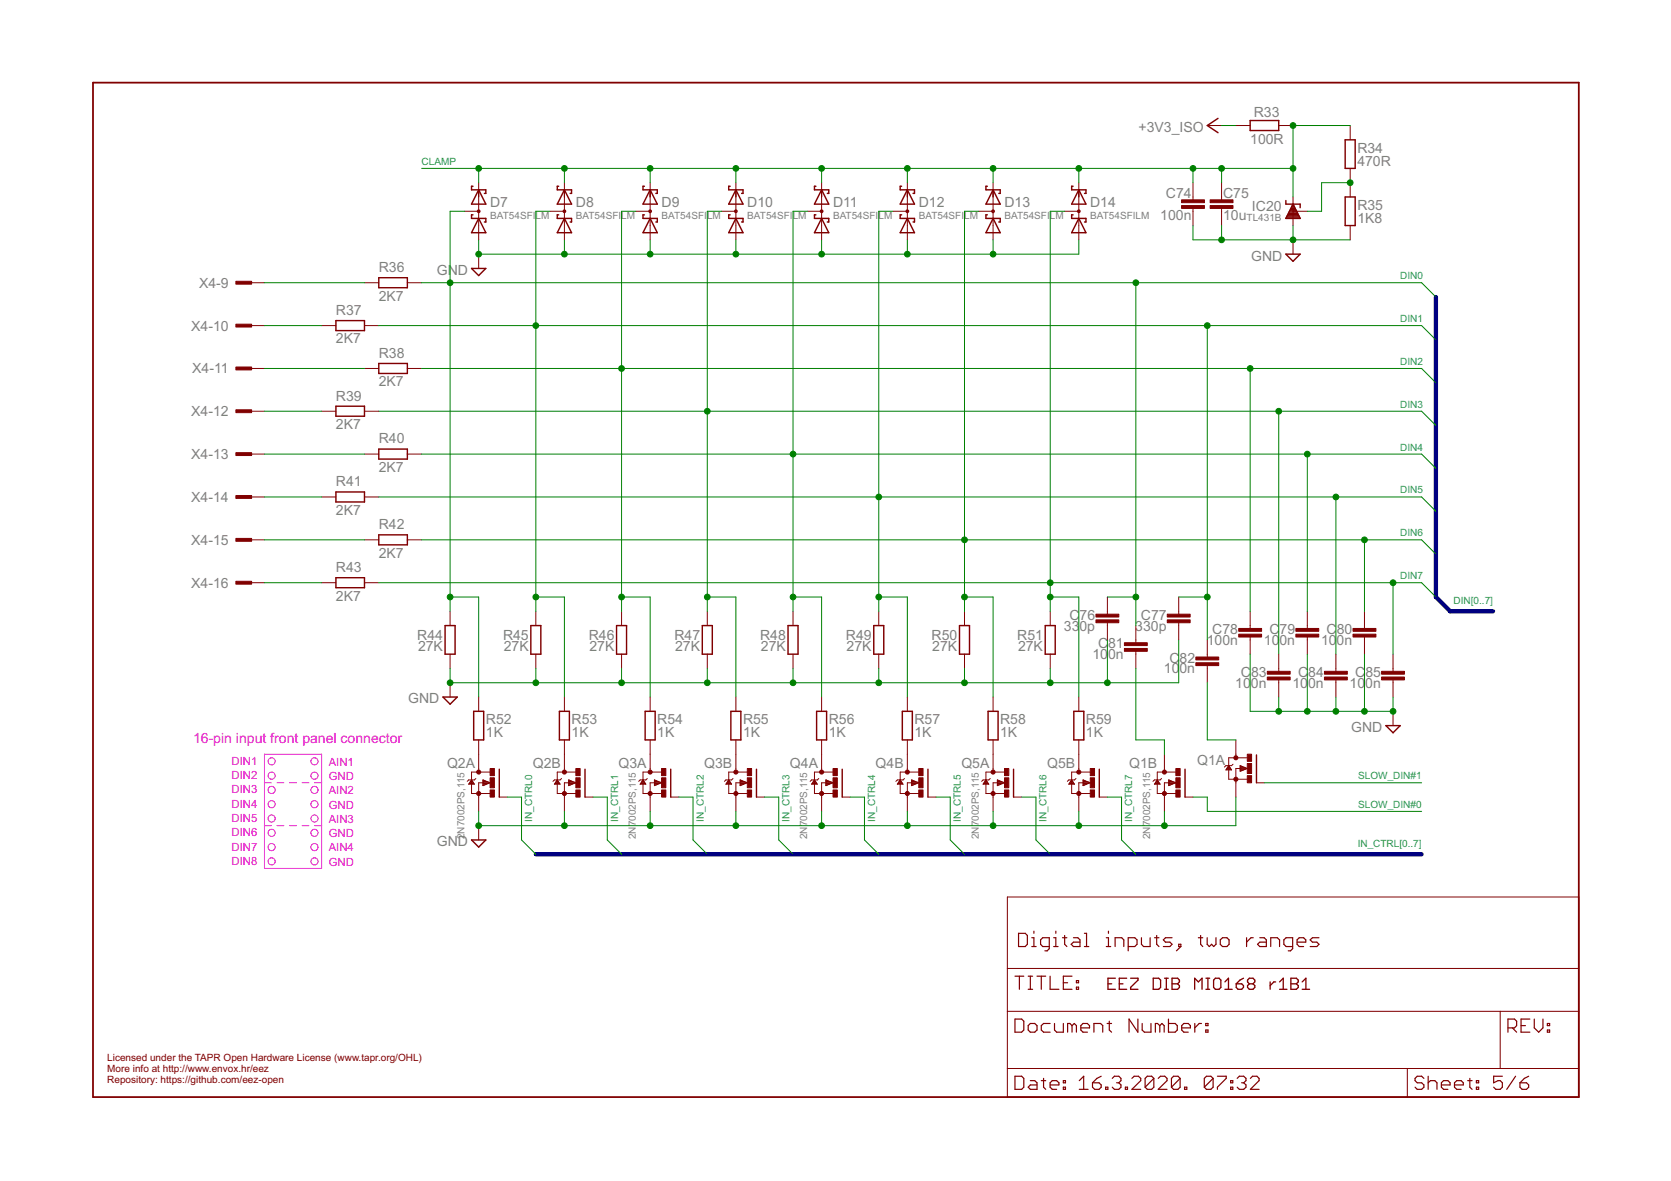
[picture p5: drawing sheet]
<svg xmlns="http://www.w3.org/2000/svg" width="297mm" height="210mm" viewBox="0 0 297 210" stroke-linecap="round" stroke-linejoin="round" font-family="sans-serif">
<g fill="none" stroke="#800000" stroke-width=".21">
<path d="M180.4 173.5h1.6M181.1 165.9h1.1l.4 .4v1.5l-.4 .4h-1.1zM181.2 173.5v2.3M182.8 173.5h.8M182.8 175.8h.8M183.2 173.5v2.3M183.4 168.2h.8M183.4 166.7h.4v1.5M183.8 165.5v.4M184.3 173.5h1.6M185.1 173.5v2.3M186.5 168.2h-1.1l-.4-.4v-.8l.4-.3h1.1v1.9l-.4 .4h-.4"/>
<path d="M186.7 173.5v2.3h1.5M187.3 168.2h.8M187.3 166.7h.4v1.5M187.7 165.5v.4M188.9 166.7h.8M189 174.7h.8M189.3 166.3v1.5l.4 .4M190.6 173.5h-1.6v2.3h1.6M190.8 166.7h.8l.4 .3v1.2h-1.2l-.4-.4 .4-.4h1.2M191.3 175.5h.4v.3h-.4zM191.3 174.3h.4v.4h-.4zM192.8 168.2h.7"/>
<path d="M192.8 165.9h.3v2.3M196.7 168.2h.7M196.7 166.7h.3v1.5M197 165.5v.4M198.2 168.2v-1.5h1.2l.4 .3v1.2M200.6 168.2h1.1l.4-.4v-.8l-.4-.3h-1.1v2.3M202.9 166.7v1.1l.4 .4h1.1v-1.5M205.2 166.7h.8M205.6 166.3v1.5l.4 .4M208.3 166.7h-1.1l-.4 .3 .4 .4h.8l.3 .4-.3 .4h-1.2M209.5 167.8h.4v.4h-.4zM209.9 168.2l-.8 .8"/>
<path d="M213 166.7h.8M213.4 166.3v1.5l.4 .4M214.6 166.7v1.1l.4 .4 .4-.4 .4 .4 .4-.4v-1.1M216.9 167l.4-.3h.8l.4 .3v.8l-.4 .4h-.8l-.4-.4zM221.6 166.7v1.5M222.8 166.7h-.4l-.8 .7M223.9 166.7h.8l.4 .3v1.2h-1.2l-.4-.4 .4-.4h1.2M225.9 168.2v-1.5h1.2l.4 .3v1.2M229.8 168.2h-1.2l-.4-.4v-.8l.4-.3h1.2v1.9l-.4 .4h-.4M230.6 167.4h1.5v-.4l-.4-.3h-.8l-.3 .3v.8l.3 .4h.8M234.5 166.7h-1.2l-.4 .3 .4 .4h.8l.4 .4-.4 .4h-1.2M180.4 181.1h1.2l.4 .4v1.6l-.4 .4h-1.2z"/>
<path d="M180.4 191.3h1.2l.4 .4v1.5l-.4 .4h-1.2zM182.8 182.3l.4-.4h.7l.4 .4v.8l-.4 .4h-.7l-.4-.4zM183.2 192.1h.7l.4 .3v1.2h-1.1l-.4-.4 .4-.4h1.1M185.1 192.1h.8M185.5 191.7v1.5l.4 .4M186.7 192.8h1.5v-.4l-.4-.3h-.8l-.3 .3v.8l.3 .4h.8M186.7 181.9h-1.2l-.4 .4v.8l.4 .4h1.2M187.5 181.9v1.2l.3 .4h1.2v-1.6M189 193.2h.4v.4h-.4zM189 192.1h.4v.3h-.4zM190.6 182.3l-.4-.4h-.4v1.6M190.6 182.3l.4-.4 .3 .4v1.2"/>
<path d="M190.6 182.3v1.2M191.9 193.6h1.5M191.9 192.1l.7-.8v2.3M192.1 182.7h1.6v-.4l-.4-.4h-.8l-.4 .4v.8l.4 .4h.8M194.2 192.4h1.2l.3 .4v.4l-.3 .4h-.8l-.4-.4zM194.5 183.5v-1.6h1.1l.4 .4v1.2M195.7 191.3l-.7 .4-.8 .7M196.5 193.2h.4v.4h-.4zM196.8 181.9h.8M197.2 181.5v1.6l.4 .4M197.7 191.7l.4-.4h.8l.4 .4v.4l-.4 .3M198.5 192.4h.4"/>
<path d="M198.9 192.4l.4 .4v.4l-.4 .4h-.8l-.4-.4M200 193.2h.4v.4h-.4zM201.2 191.7l.4-.4h.8l.4 .4v.4l-1.6 1.5h1.6M202.3 181.1v2.4l-1.6-2.4v2.4M203 181.9v1.2l.4 .4h1.2v-1.6M205.1 191.7v1.5l-.4 .4h-.8l-.3-.4M205.1 191.7l-.4-.4h-.8l-.3 .4v1.5M205.1 191.7l-1.5 1.5M205.9 191.7l.4-.4h.8l.4 .4v.4l-1.6 1.5h1.6M206.2 182.3l-.4-.4h-.4v1.6M206.2 182.3v1.2M206.2 182.3l.3-.4 .4 .4v1.2"/>
<path d="M207.7 181.1v2.4h1.2l.4-.4v-.8l-.4-.4h-1.2M209.8 191.7v1.5l-.4 .4h-.8l-.4-.4M209.8 191.7l-.4-.4h-.8l-.4 .4v1.5M209.8 191.7l-1.6 1.5M210.1 182.7h1.5v-.4l-.4-.4h-.8l-.3 .4v.8l.3 .4h.8M210.6 193.2h.4v.4h-.4zM212.4 181.9v1.6M213.6 181.9h-.4l-.8 .8M214.3 183.1h.4v.4h-.4zM214.3 181.9h.4v.4h-.4zM215.6 191.7v1.5l-.4 .4h-.7l-.4-.4M215.6 191.7l-.4-.4h-.7l-.4 .4v1.5"/>
<path d="M215.6 191.7l-1.5 1.5M216.4 191.3h1.6v.4l-1.6 1.5v.4M218.8 193.2h.3v.4h-.3zM218.8 192.1h.3v.3h-.3zM219.9 191.7l.4-.4h.8l.4 .4v.4l-.4 .3M220.7 192.4h.4M221.1 192.4l.4 .4v.4l-.4 .4h-.8l-.4-.4M222.3 191.7l.4-.4h.7l.4 .4v.4l-1.5 1.5h1.5M253.1 191.7l-.4-.4h-.8l-.4 .4v.4l.4 .3h.8l.4 .4v.4l-.4 .4h-.8l-.4-.4M253.9 192.4l.4-.3h.8l.3 .3v1.2M253.9 191.3v2.3M256.2 192.8h1.6v-.4l-.4-.3h-.8l-.4 .3v.8l.4 .4h.8"/>
<path d="M258.6 192.8h1.5v-.4l-.4-.3h-.7l-.4 .3v.8l.4 .4h.7M260.9 192.1h.8M261.3 191.7v1.5l.4 .4M262.4 193.2h.4v.4h-.4zM262.4 192.1h.4v.3h-.4zM267.1 191.3h-1.6v1.1l.8-.3h.4l.4 .3v.8l-.4 .4h-.8l-.4-.4M268.1 182.7h1.1l.4-.4v-.8l-.4-.4h-1.1v2.4M268.8 182.7l.8 .8M269.4 191.3l-1.6 2.3M270.2 192.4h1.2l.3 .4v.4l-.3 .4h-.8l-.4-.4zM270.4 182.3h.8M271.7 191.3l-.7 .4-.8 .7"/>
<path d="M271.9 181.1h-1.5v2.4h1.5M272.7 181.1v1.6l.8 .8 .8-.8v-1.6M275.1 183.1h.4v.4h-.4zM275.1 181.9h.4v.4h-.4z"/>
</g>
<path d="M16.5 14.7h264.1v180.3h-264.1z" fill="none" stroke="#800000" stroke-width=".32"/>
<g fill="none" stroke="#800000" stroke-width=".18">
<path d="M82.5 37.5h2.6M85.1 32.5v10.1M97.8 37.5h2.5M100.3 32.5v10.1M113 37.5h2.6M115.6 32.5v10.1M128.3 37.5h2.5M130.8 32.5v10.1M143.5 37.5h2.5M146 32.5v10.1M158.7 37.5h2.6M161.3 32.5v10.1"/>
<path d="M174 37.5h2.5M176.5 32.5v10.1M189.2 37.5h2.6M191.8 32.5v10.1M212.1 32.5v3M212.1 37v3.1M214.6 22.3h2.5M217.1 32.5v3M217.1 37v3.1M219.7 22.3h2.5M227.3 22.3h2.5M229.8 35v5.1"/>
<path d="M229.8 37.5h2.6M240 22.3v2.5M240 29.9v5.1M44.5 50.2h2.5M44.5 57.9h2.5M57.2 57.9h2.5M64.8 50.2h2.5M64.8 57.9h2.5M72.4 50.2h2.6M85.1 45.2v2.5M229.8 42.6v2.6M240 40.1v2.5"/>
<path d="M44.5 65.5h2.5M44.5 73.1h2.5M57.2 73.1h2.5M64.8 65.5h2.5M64.8 73.1h2.5M72.4 65.5h2.6M44.5 80.7h2.5M44.5 88.3h2.5M44.5 95.9h2.5M57.2 88.3h2.5M64.8 80.7h2.5M64.8 88.3h2.5"/>
<path d="M64.8 95.9h2.5M72.4 80.7h2.6M72.4 95.9h2.6M44.5 103.6h2.5M57.2 103.6h2.5M64.8 103.6h2.5M80 108.6v2.6M80 116.3v2.5M95.2 108.6v2.6M95.2 116.3v2.5M110.5 108.6v2.6M110.5 116.3v2.5"/>
<path d="M125.7 108.6v2.6M125.7 116.3v2.5M141 108.6v2.6M141 116.3v2.5M156.2 108.6v2.6M156.2 116.3v2.5M171.4 108.6v2.6M171.4 116.3v2.5M186.7 108.6v2.6M186.7 116.3v2.5M196.8 106.1v3.1M196.8 110.7v3"/>
<path d="M201.9 111.2v3M201.9 115.8v3M209.5 106.1v3.1M209.5 110.7v3M214.6 113.7v3.1M214.6 118.3v3M222.2 108.6v3.1M222.2 113.2v3.1M227.3 116.3v3M232.4 108.6v3.1M232.4 113.2v3.1M237.5 116.3v3"/>
<path d="M242.5 108.6v3.1M242.5 113.2v3.1M247.6 116.3v3M80 121.3v2.6M83.4 139.3h.9M83.5 139.1h.7M83.6 139h.5M83.6 138.9h.4M83.7 138.8h.2M83.8 138.7h.1M83.8 138.6l.5 .8h-1zM84.6 138.4l-.3 .2h-1l-.2 .3"/>
<path d="M85.1 123.9v2.5M85.1 131.5v5.7M85.9 138.6l1.2 .5-1.2 .5zM85.9 139.6h.1M85.9 139.5h.3M85.9 139.4h.6M85.9 139.3h.9M85.9 139h1M85.9 138.9h.7M85.9 138.8h.4M85.9 138.7h.1M87.1 139.1h-2v5.1"/>
<path d="M87.1 137.2h-3.3v3.8h3.3M98.6 139.3h.9M98.7 139.1h.7M98.8 139h.5M98.9 138.9h.4M99 138.8h.2M99 138.7h.1M99.1 138.6l.5 .8h-1zM99.8 138.4l-.2 .2h-1l-.3 .3M100.3 123.9v2.5M100.3 131.5v5.7M101.1 139.6h.1"/>
<path d="M101.1 139.5h.3M101.1 139.4h.6M101.1 139.3h.9M101.1 139h1M101.1 138.9h.7M101.1 138.8h.4M101.1 138.7h.1M101.1 138.6l1.3 .5-1.3 .5zM102.3 139.1h-2v5.1M102.3 137.2h-3.2v3.8h3.3M113.9 139.3h.8M114 139.1h.7"/>
<path d="M114 139h.6M114.1 138.9h.4M114.2 138.8h.2M114.3 138.7h.1M114.3 138.6l.5 .8h-1zM115.1 138.4l-.3 .2h-1l-.3 .3M115.6 123.9v2.5M115.6 131.5v5.7M116.3 139.6h.1M116.3 139.5h.3M116.3 139.4h.6M116.3 139.3h.9"/>
<path d="M116.3 139h1.1M116.3 138.9h.8M116.3 138.8h.5M116.3 138.7h.2M116.3 138.6l1.3 .5-1.3 .5zM117.6 139.1h-2v5.1M117.6 137.2h-3.3v3.8h3.3M129.1 139.3h.9M129.2 139.1h.7M129.3 139h.5M129.3 138.9h.4M129.4 138.8h.2"/>
<path d="M129.5 138.7h.1M129.5 138.6l.5 .8h-1zM130.3 138.4l-.3 .2h-1l-.2 .3M130.8 123.9v2.5M130.8 131.5v5.7M131.6 139.6h.1M131.6 139.5h.3M131.6 139.4h.6M131.6 139.3h.9M131.6 139h1M131.6 138.9h.7M131.6 138.8h.4"/>
<path d="M131.6 138.7h.1M131.6 138.6l1.2 .5-1.2 .5zM132.8 139.1h-2v5.1M132.8 137.2h-3.3v3.8h3.3M144.3 139.3h.9M144.4 139.1h.7M144.5 139h.6M144.6 138.9h.4M144.7 138.8h.2M144.7 138.7h.1M144.8 138.6l.5 .8h-1zM145.5 138.4l-.2 .2h-1l-.3 .3"/>
<path d="M146 123.9v2.5M146 131.5v5.7M146.8 139.6h.1M146.8 139.5h.3M146.8 139.4h.6M146.8 139.3h.9M146.8 139h1M146.8 138.9h.7M146.8 138.8h.4M146.8 138.7h.1M146.8 138.6l1.3 .5-1.3 .5zM148 139.1h-2v5.1"/>
<path d="M148.1 137.2h-3.3v3.8h3.3M159.6 139.3h.8M159.7 139.1h.7M159.7 139h.6M159.8 138.9h.4M159.9 138.8h.2M160 138.7h.1M160 138.6l.5 .8h-1zM160.8 138.4l-.3 .2h-1l-.2 .3M161.3 123.9v2.5M161.3 131.5v5.7M162.1 139.6h.1"/>
<path d="M162.1 139.5h.2M162.1 139.4h.6M162.1 139.3h.9M162.1 139h1M162.1 138.9h.7M162.1 138.8h.4M162.1 138.7h.1M162.1 138.6l1.2 .5-1.2 .5zM163.3 139.1h-2v5.1M163.3 137.2h-3.3v3.8h3.3M174.8 139.3h.9M174.9 139.1h.7"/>
<path d="M175 139h.5M175.1 138.9h.4M175.1 138.8h.3M175.2 138.7h.1M175.3 138.6l.5 .8h-1zM176 138.4l-.2 .2h-1l-.3 .3M176.5 123.9v2.5M176.5 131.5v5.7M177.3 139.6h.1M177.3 139.5h.3M177.3 139.4h.6M177.3 139.3h.9"/>
<path d="M177.3 139h1M177.3 138.9h.7M177.3 138.8h.4M177.3 138.7h.1M177.3 138.6l1.3 .5-1.3 .5zM178.5 139.1h-2v5.1M178.5 137.2h-3.2v3.8h3.3M190.1 139.3h.8M190.1 139.1h.7M190.2 139h.6M190.3 138.9h.4M190.4 138.8h.2"/>
<path d="M190.5 138.7h.1M190.5 138.6l.5 .8h-1zM191.3 138.4l-.3 .2h-1l-.3 .3M191.8 123.9v2.5M191.8 131.5v5.7M192.5 139.6h.1M192.5 139.5h.3M192.5 139.4h.6M192.5 139.3h.9M192.5 139h1M192.5 138.9h.8M192.5 138.8h.4"/>
<path d="M192.5 138.7h.1M192.5 138.6l1.3 .5-1.3 .5zM193.7 139.1h-1.9v5.1M193.8 137.2h-3.3v3.8h3.3M205.3 139.3h.9M205.4 139.1h.7M205.5 139h.5M205.5 138.9h.4M205.6 138.8h.2M205.7 138.7h.1M205.7 138.6l.5 .8h-1zM206.5 138.4l-.3 .2h-1l-.2 .3"/>
<path d="M207 134v3.2M207.8 139.6h.1M207.8 139.5h.3M207.8 139.4h.6M207.8 139.3h.9M207.8 139h1M207.8 138.9h.7M207.8 138.8h.4M207.8 138.7h.1M207.8 138.6l1.2 .5-1.2 .5zM209 139.1h-2v5.1M209 137.2h-3.3v3.8h3.3"/>
<path d="M218 136.7h.9M218.1 136.6h.7M218.1 136.5h.6M218.2 136.4h.4M218.3 136.2h.2M218.4 136.1h.1M218.4 136.1l.5 .7h-1zM219.2 135.8l-.3 .3h-1l-.2 .2M219.7 131.5v3.2M220.5 136.1l1.2 .5-1.2 .5zM220.5 137h.2M220.5 136.8h.5"/>
<path d="M220.5 136.7h.9M220.5 136.5h1M220.5 136.4h.7M220.5 136.2h.4M220.5 136.1h.1M221.7 136.6h-2v5.1M221.7 134.7h-3.3v3.8h3.3M223.4 139.1h1.4M227.3 120.8v3.1M237.5 120.8v3.1M247.6 120.8v3.1M247.6 126.4v2.6"/>
<path d="M85.1 146.7v2.6M88.8 141.7h1.4M104 141.7h1.4M119.2 141.7h1.4M134.5 141.7h1.4M149.7 141.7h1.4M165 141.7h1.4M179.1 159.4h101.5v35.6h-101.5zM180.2 141.7h1.4M195.4 141.7h1.4M210.7 141.7h1.4M179.1 179.7h101.5"/>
<path d="M179.1 172.1h101.5M266.7 179.7v10.2M179.1 189.9h101.5M250.2 189.9v5.1"/>
</g>
<g fill="none" stroke="#800000" stroke-width=".23">
<path d="M197 174.9h.6M198.3 173.9h-1.3v1.9h1.3M199 174.9h.6M200.3 173.9h-1.3v1.9h1.3M201 173.9h1.3v.3l-1.3 1.3v.3h1.3M205 173.9h1l.3 .3v1.3l-.3 .3h-1zM207 173.9h.7M207 175.8h.7M207.3 173.9v1.9M208.3 173.9h1l.4 .3v.3l-.4 .4 .4 .3v.3l-.4 .3h-1zM208.3 174.9h1M212.4 175.8v-1.9l.6 .6 .7-.6v1.9"/>
<path d="M214.4 173.9h.6M214.4 175.8h.6M214.7 173.9v1.9M216 173.9h.7l.3 .3v1.3l-.3 .3h-.7l-.3-.3v-1.3zM217.7 175.8h1.3M217.7 174.5l.7-.6v1.9M219.8 174.9h.9l.3 .3v.3l-.3 .3h-.6l-.3-.3zM221 173.9l-.6 .3-.6 .7M222.1 174.9l-.3-.4v-.3l.3-.3h.6l.4 .3v.3l-.4 .4M222.1 174.9l-.3 .3v.3l.3 .3h.6l.4-.3v-.3l-.4-.3M222.1 174.9h.6M225.8 174.5v1.3"/>
<path d="M226.8 174.5h-.4l-.6 .7M227.5 175.8h1.3M227.5 174.5l.6-.6v1.9M229.5 173.9h.9l.4 .3v.3l-.4 .4 .4 .3v.3l-.4 .3h-.9zM229.5 174.9h.9M231.5 175.8h1.3M231.5 174.5l.6-.6v1.9"/>
</g>
<g fill="#800000" stroke="#800000" stroke-width=".18">
<path d="M41.9 50h2.8v.5h-2.8z"/>
<path d="M41.9 57.6h2.8v.5h-2.8z"/>
<path d="M41.9 65.2h2.8v.5h-2.8z"/>
<path d="M41.9 72.8h2.8v.5h-2.8z"/>
<path d="M41.9 80.5h2.8v.5h-2.8z"/>
<path d="M41.9 88.1h2.8v.5h-2.8z"/>
<path d="M41.9 95.7h2.8v.5h-2.8z"/>
<path d="M41.9 103.3h2.8v.5h-2.8z"/>
<path d="M87.1 140.4h.8v1.3h-.8z"/>
<path d="M87.1 136.6h.8v1.3h-.8z"/>
<path d="M87.1 138.2h.8v1.8h-.8z"/>
<path d="M102.4 140.4h.7v1.3h-.7z"/>
<path d="M102.4 136.6h.7v1.3h-.7z"/>
<path d="M102.4 138.2h.7v1.8h-.7z"/>
<path d="M117.6 140.4h.8v1.3h-.8z"/>
<path d="M117.6 136.6h.8v1.3h-.8z"/>
<path d="M117.6 138.2h.8v1.8h-.8z"/>
<path d="M132.8 140.4h.8v1.3h-.8z"/>
<path d="M132.8 136.6h.8v1.3h-.8z"/>
<path d="M132.8 138.2h.8v1.8h-.8z"/>
<path d="M148.1 140.4h.7v1.3h-.7z"/>
<path d="M148.1 136.6h.7v1.3h-.7z"/>
<path d="M148.1 138.2h.7v1.8h-.7z"/>
<path d="M163.3 140.4h.8v1.3h-.8z"/>
<path d="M163.3 136.6h.8v1.3h-.8z"/>
<path d="M163.3 138.2h.8v1.8h-.8z"/>
<path d="M178.6 140.4h.7v1.3h-.7z"/>
<path d="M178.6 136.6h.7v1.3h-.7z"/>
<path d="M178.6 138.2h.7v1.8h-.7z"/>
<path d="M193.8 140.4h.8v1.3h-.8z"/>
<path d="M193.8 136.6h.8v1.3h-.8z"/>
<path d="M193.8 138.2h.8v1.8h-.8z"/>
<path d="M199.9 115.3h4v.5h-4z"/>
<path d="M199.9 114.2h4v.5h-4z"/>
<path d="M212.6 117.8h4v.5h-4z"/>
<path d="M212.6 116.8h4v.5h-4z"/>
<path d="M220.2 112.7h4.1v.5h-4.1z"/>
<path d="M220.2 111.7h4.1v.5h-4.1z"/>
<path d="M225.3 120.3h4v.5h-4z"/>
<path d="M225.3 119.3h4v.5h-4z"/>
<path d="M230.4 112.7h4v.5h-4z"/>
<path d="M230.4 111.7h4v.5h-4z"/>
<path d="M235.4 120.3h4.1v.5h-4.1z"/>
<path d="M235.4 119.3h4.1v.5h-4.1z"/>
<path d="M240.5 112.7h4.1v.5h-4.1z"/>
<path d="M240.5 111.7h4.1v.5h-4.1z"/>
<path d="M245.6 120.3h4.1v.5h-4.1z"/>
<path d="M245.6 119.3h4.1v.5h-4.1z"/>
<path d="M210 36.5h4.1v.5h-4.1z"/>
<path d="M210 35.5h4.1v.5h-4.1z"/>
<path d="M215.1 36.5h4.1v.5h-4.1z"/>
<path d="M215.1 35.5h4.1v.5h-4.1z"/>
<path d="M194.8 110.2h4.1v.5h-4.1z"/>
<path d="M194.8 109.2h4.1v.5h-4.1z"/>
<path d="M207.5 110.2h4.1v.5h-4.1z"/>
<path d="M207.5 109.2h4.1v.5h-4.1z"/>
<path d="M221.7 137.9h.8v1.2h-.8z"/>
<path d="M221.7 134h.8v1.3h-.8z"/>
<path d="M221.7 135.7h.8v1.8h-.8z"/>
<path d="M209 140.4h.8v1.3h-.8z"/>
<path d="M209 136.6h.8v1.3h-.8z"/>
<path d="M209 138.2h.8v1.8h-.8z"/>
</g>
<g fill="none" stroke="#800000" stroke-width=".25">
<path d="M84.1 38.2h-.3v.6h2.6v.7h-.3M84.1 33.1h-.3v.6h2.6v.7h-.3M85.1 33.7l1.3 2.6h-2.6zM85.1 38.8l1.3 2.6h-2.6zM99.3 38.2h-.2v.6h2.5v.7h-.3M99.3 33.1h-.2v.6h2.5v.7h-.3M100.3 33.7l1.3 2.6h-2.5zM100.3 38.8l1.3 2.6h-2.5zM114.6 38.2h-.3v.6h2.5v.7h-.2M114.6 33.1h-.3v.6h2.5v.7h-.2M115.6 33.7l1.2 2.6h-2.5zM115.6 38.8l1.2 2.6h-2.5z"/>
<path d="M129.8 38.2h-.3v.6h2.6v.7h-.3M129.8 33.1h-.3v.6h2.6v.7h-.3M130.8 33.7l1.3 2.6h-2.6zM130.8 38.8l1.3 2.6h-2.6zM145 38.2h-.2v.6h2.5v.7h-.2M145 33.1h-.2v.6h2.5v.7h-.2M146 33.7l1.3 2.6h-2.5zM146 38.8l1.3 2.6h-2.5zM160.3 38.2h-.3v.6h2.6v.7h-.3M160.3 33.1h-.3v.6h2.6v.7h-.3M161.3 33.7l1.3 2.6h-2.6zM161.3 38.8l1.3 2.6h-2.6z"/>
<path d="M175.5 38.2h-.2v.6h2.5v.7h-.3M175.5 33.1h-.2v.6h2.5v.7h-.3M176.5 33.7l1.3 2.6h-2.5zM176.5 38.8l1.3 2.6h-2.5zM190.8 38.2h-.3v.6h2.5v.7h-.2M190.8 33.1h-.3v.6h2.5v.7h-.2M191.8 33.7l1.2 2.6h-2.5zM191.8 38.8l1.2 2.6h-2.5zM216.5 21l-1.9 1.3 1.9 1.3M222.2 21.4h5.1v1.8h-5.1zM228.6 35.6v.7h2.5v.6M228.6 38.8h2.5"/>
<path d="M228.7 38.6h2.3M228.8 38.4h2.1M228.9 38.1h1.9M229 37.9h1.7M229.2 37.7h1.3M229.3 37.5h1.1M229.4 37.2h.9M229.5 37h.7M229.6 36.8h.5M229.7 36.6h.3M229.8 36.3h.1M229.8 36.3l1.3 2.5h-2.5z"/>
<path d="M239.1 24.8h1.8v5.1h-1.8zM239.1 35h1.8v5.1h-1.8zM59.7 57h5.1v1.8h-5.1zM67.3 49.4h5.1v1.7h-5.1zM83.8 47.7h2.6l-1.3 1.3zM228.6 45.2h2.5l-1.3 1.2zM59.7 72.2h5.1v1.8h-5.1zM67.3 64.6h5.1v1.8h-5.1zM67.3 79.8h5.1v1.8h-5.1zM59.7 87.4h5.1v1.8h-5.1zM67.3 95.1h5.1v1.7h-5.1zM59.7 102.7h5.1v1.8h-5.1z"/>
<path d="M79.1 111.2h1.8v5.1h-1.8zM94.4 111.2h1.7v5.1h-1.7zM109.6 111.2h1.8v5.1h-1.8zM124.8 111.2h1.8v5.1h-1.8zM140.1 111.2h1.8v5.1h-1.8zM155.3 111.2h1.8v5.1h-1.8zM170.6 111.2h1.7v5.1h-1.7zM185.8 111.2h1.8v5.1h-1.8zM78.7 123.9h2.6l-1.3 1.3zM84.2 126.4h1.8v5.1h-1.8zM88.8 136.7v5M99.4 126.4h1.8v5.1h-1.8z"/>
<path d="M104 136.7v5M114.7 126.4h1.8v5.1h-1.8zM119.2 136.7v5M129.9 126.4h1.8v5.1h-1.8zM134.5 136.7v5M145.2 126.4h1.7v5.1h-1.7zM149.7 136.7v5M160.4 126.4h1.8v5.1h-1.8zM165 136.7v5M175.6 126.4h1.8v5.1h-1.8zM180.2 136.7v5M190.9 126.4h1.8v5.1h-1.8z"/>
<path d="M195.4 136.7v5M210.7 136.7v5M223.4 134.2v4.9M246.4 129h2.5l-1.3 1.2zM83.8 149.3h2.6l-1.3 1.3z"/>
</g>
<g fill="none" stroke="#800000" stroke-width=".42">
<circle cx="85.1" cy="37.5" r=".13"/>
<circle cx="100.3" cy="37.5" r=".13"/>
<circle cx="115.6" cy="37.5" r=".13"/>
<circle cx="130.8" cy="37.5" r=".13"/>
<circle cx="146" cy="37.5" r=".13"/>
<circle cx="161.3" cy="37.5" r=".13"/>
<circle cx="176.5" cy="37.5" r=".13"/>
<circle cx="191.8" cy="37.5" r=".13"/>
</g>
<g fill="#800000" stroke="#800000" stroke-width=".18">
<circle cx="85.1" cy="137.2" r=".36"/>
<circle cx="85.1" cy="141" r=".36"/>
<circle cx="100.3" cy="137.2" r=".36"/>
<circle cx="100.3" cy="141" r=".36"/>
<circle cx="115.6" cy="137.2" r=".36"/>
<circle cx="115.6" cy="141" r=".36"/>
<circle cx="130.8" cy="137.2" r=".36"/>
<circle cx="130.8" cy="141" r=".36"/>
<circle cx="146" cy="137.2" r=".36"/>
<circle cx="146" cy="141" r=".36"/>
<circle cx="161.3" cy="137.2" r=".36"/>
<circle cx="161.3" cy="141" r=".36"/>
<circle cx="176.5" cy="137.2" r=".36"/>
<circle cx="176.5" cy="141" r=".36"/>
<circle cx="191.8" cy="137.2" r=".36"/>
<circle cx="191.8" cy="141" r=".36"/>
<circle cx="219.7" cy="134.7" r=".36"/>
<circle cx="219.7" cy="138.5" r=".36"/>
<circle cx="207" cy="137.2" r=".36"/>
<circle cx="207" cy="141" r=".36"/>
</g>
<path d="M255.2 52.8v53.3l2.6 2.5h7.6M95.2 151.8h157.5" fill="none" stroke="#000080" stroke-width=".76"/>
<g fill="none" stroke="#008000" stroke-width=".18">
<path d="M75 29.9h154.8M82.5 37.5h-2.5v71.1M85.1 29.9v2.6M97.8 37.5h-2.6v71.1M100.3 29.9v2.6M113 37.5h-2.5v71.1M115.6 29.9v2.6M128.3 37.5h-2.6v71.1M130.8 29.9v2.6M143.5 37.5h-2.5v71.1M146 29.9v2.6M158.7 37.5h-2.5v71.1"/>
<path d="M161.3 29.9v2.6M174 37.5h-2.6v71.1M176.5 29.9v2.6M189.2 37.5h-2.5v71.1M191.8 29.9v2.6M212.1 29.9v2.6M217.1 29.9v2.6M217.1 22.3h2.6M240 22.3h-10.2v12.7M240 32.5h-5.1v5h-2.5M47 50.2h17.8M47 57.9h10.2"/>
<path d="M67.3 57.9h185.4l2.5 2.5M75 50.2h177.7l2.5 2.6M85.1 42.6v2.6h106.7v-2.6M100.3 42.6v2.6M115.6 42.6v2.6M130.8 42.6v2.6M146 42.6v2.6M161.3 42.6v2.6M176.5 42.6v2.6M201.9 50.2v61M212.1 40.1v2.5h27.9M214.6 57.9v55.8"/>
<path d="M217.1 40.1v2.5M229.8 40.1v2.5M47 65.5h17.8M47 73.1h10.2M67.3 73.1h185.4l2.5 2.5M75 65.5h177.7l2.5 2.5M222.2 65.5v43.1M227.3 73.1v43.2M47 80.7h17.8M47 88.3h10.2M47 95.9h17.8M67.3 88.3h185.4l2.5 2.6"/>
<path d="M75 80.7h177.7l2.5 2.5M75 95.9h177.7l2.5 2.6M232.4 80.7v27.9M237.5 88.3v28M242.5 95.9v12.7M47 103.6h10.2M67.3 103.6h185.4l2.5 2.5M80 106.1h5.1v17.8M95.2 106.1h5.1v17.8M95.2 118.8v2.5M110.5 106.1h5.1v17.8M110.5 118.8v2.5"/>
<path d="M125.7 106.1h5.1v17.8M125.7 118.8v2.5M141 106.1h5v17.8M141 118.8v2.5M156.2 106.1h5.1v17.8M156.2 118.8v2.5M171.4 106.1h5.1v17.8M171.4 118.8v2.5M186.7 106.1h5.1v17.8M186.7 118.8v2.5M196.8 113.7v7.6M196.8 106.1h5.1"/>
<path d="M201.9 118.8v12.7h5.1v2.5M209.5 113.7v7.6h-129.5v-2.5M209.5 106.1h5.1M222.2 116.3v10.1h25.4v-2.5M232.4 116.3v10.1M242.5 116.3v10.1M247.6 103.6v12.7M214.6 121.3v10.2h5.1M224.8 139.1h27.9M227.3 123.9v2.5M237.5 123.9v2.5M90.2 141.7h2.5v7.6l2.5 2.5"/>
<path d="M100.3 144.2v2.5M105.4 141.7h2.5v7.6l2.6 2.5M115.6 144.2v2.5M120.6 141.7h2.6v7.6l2.5 2.5M130.8 144.2v2.5M135.9 141.7h2.5v7.6l2.6 2.5M146 144.2v2.5M151.1 141.7h2.6v7.6l2.5 2.5M161.3 144.2v2.5M166.4 141.7h2.5v7.6l2.5 2.5M176.5 144.2v2.5M181.6 141.7h2.5v7.6l2.6 2.5"/>
<path d="M191.8 144.2v2.5M196.8 141.7h2.6v7.6l2.5 2.5M207 144.2v2.5M212.1 141.7h2.5v2.5h38.1M219.7 141.7v5h-134.6v-2.5"/>
</g>
<g fill="#008000" stroke="#008000" stroke-width=".18">
<circle cx="227.3" cy="126.4" r=".51"/>
<circle cx="232.4" cy="126.4" r=".51"/>
<circle cx="237.5" cy="126.4" r=".51"/>
<circle cx="242.5" cy="126.4" r=".51"/>
<circle cx="247.6" cy="126.4" r=".51"/>
<circle cx="229.8" cy="42.6" r=".51"/>
<circle cx="217.1" cy="42.6" r=".51"/>
<circle cx="100.3" cy="45.2" r=".51"/>
<circle cx="85.1" cy="45.2" r=".51"/>
<circle cx="115.6" cy="45.2" r=".51"/>
<circle cx="130.8" cy="45.2" r=".51"/>
<circle cx="146" cy="45.2" r=".51"/>
<circle cx="161.3" cy="45.2" r=".51"/>
<circle cx="176.5" cy="45.2" r=".51"/>
<circle cx="80" cy="121.3" r=".51"/>
<circle cx="95.2" cy="121.3" r=".51"/>
<circle cx="110.5" cy="121.3" r=".51"/>
<circle cx="125.7" cy="121.3" r=".51"/>
<circle cx="141" cy="121.3" r=".51"/>
<circle cx="156.2" cy="121.3" r=".51"/>
<circle cx="171.4" cy="121.3" r=".51"/>
<circle cx="186.7" cy="121.3" r=".51"/>
<circle cx="196.8" cy="121.3" r=".51"/>
<circle cx="100.3" cy="146.7" r=".51"/>
<circle cx="115.6" cy="146.7" r=".51"/>
<circle cx="130.8" cy="146.7" r=".51"/>
<circle cx="146" cy="146.7" r=".51"/>
<circle cx="161.3" cy="146.7" r=".51"/>
<circle cx="176.5" cy="146.7" r=".51"/>
<circle cx="191.8" cy="146.7" r=".51"/>
<circle cx="207" cy="146.7" r=".51"/>
<circle cx="85.1" cy="146.7" r=".51"/>
<circle cx="80" cy="50.2" r=".51"/>
<circle cx="201.9" cy="50.2" r=".51"/>
<circle cx="80" cy="106.1" r=".51"/>
<circle cx="201.9" cy="106.1" r=".51"/>
<circle cx="95.2" cy="57.9" r=".51"/>
<circle cx="214.6" cy="57.9" r=".51"/>
<circle cx="95.2" cy="106.1" r=".51"/>
<circle cx="214.6" cy="106.1" r=".51"/>
<circle cx="110.5" cy="65.5" r=".51"/>
<circle cx="222.2" cy="65.5" r=".51"/>
<circle cx="110.5" cy="106.1" r=".51"/>
<circle cx="125.7" cy="73.1" r=".51"/>
<circle cx="227.3" cy="73.1" r=".51"/>
<circle cx="125.7" cy="106.1" r=".51"/>
<circle cx="141" cy="80.7" r=".51"/>
<circle cx="232.4" cy="80.7" r=".51"/>
<circle cx="141" cy="106.1" r=".51"/>
<circle cx="156.2" cy="88.3" r=".51"/>
<circle cx="237.5" cy="88.3" r=".51"/>
<circle cx="156.2" cy="106.1" r=".51"/>
<circle cx="171.4" cy="95.9" r=".51"/>
<circle cx="242.5" cy="95.9" r=".51"/>
<circle cx="171.4" cy="106.1" r=".51"/>
<circle cx="186.7" cy="103.6" r=".51"/>
<circle cx="247.6" cy="103.6" r=".51"/>
<circle cx="186.7" cy="106.1" r=".51"/>
<circle cx="100.3" cy="29.9" r=".51"/>
<circle cx="115.6" cy="29.9" r=".51"/>
<circle cx="130.8" cy="29.9" r=".51"/>
<circle cx="146" cy="29.9" r=".51"/>
<circle cx="161.3" cy="29.9" r=".51"/>
<circle cx="176.5" cy="29.9" r=".51"/>
<circle cx="229.8" cy="22.3" r=".51"/>
<circle cx="191.8" cy="29.9" r=".51"/>
<circle cx="229.8" cy="29.9" r=".51"/>
<circle cx="217.1" cy="29.9" r=".51"/>
<circle cx="212.1" cy="29.9" r=".51"/>
<circle cx="85.1" cy="29.9" r=".51"/>
<circle cx="240" cy="32.5" r=".51"/>
</g>
<g fill="none" stroke="#f0f" stroke-width=".18">
<path d="M47 134h10.2v20.3h-10.2zM47 139.1h1.2M49.2 139.1h1.3M51.5 139.1h1.2M53.7 139.1h1.2M55.9 139.1h1.3M47 146.7h1.2M49.2 146.7h1.3M51.5 146.7h1.2M53.7 146.7h1.2M55.9 146.7h1.3"/>
<circle cx="48.3" cy="135.3" r=".64"/>
<circle cx="48.3" cy="137.9" r=".64"/>
<circle cx="55.9" cy="135.3" r=".64"/>
<circle cx="55.9" cy="137.9" r=".64"/>
<circle cx="48.3" cy="153.1" r=".64"/>
<circle cx="48.3" cy="148" r=".64"/>
<circle cx="48.3" cy="142.9" r=".64"/>
<circle cx="48.3" cy="145.5" r=".64"/>
<circle cx="48.3" cy="140.4" r=".64"/>
<circle cx="48.3" cy="150.6" r=".64"/>
<circle cx="55.9" cy="142.9" r=".64"/>
<circle cx="55.9" cy="150.6" r=".64"/>
<circle cx="55.9" cy="148" r=".64"/>
<circle cx="55.9" cy="153.1" r=".64"/>
<circle cx="55.9" cy="140.4" r=".64"/>
<circle cx="55.9" cy="145.5" r=".64"/>
</g>
<g font-size="2.5" fill="#808080">
<text x="202.4" y="23.5">+3V3_ISO</text>
<text x="222.9" y="20.8">R33</text>
<text x="222.2" y="25.6">100R</text>
<text x="241.3" y="29.4">470R</text>
<text x="241.3" y="27.2">R34</text>
<text x="207.3" y="35.3">C74</text>
<text x="217.4" y="35.3">C75</text>
<text x="87.1" y="36.8">D7</text>
<text x="102.4" y="36.8">D8</text>
<text x="117.6" y="36.8">D9</text>
<text x="132.8" y="36.8">D10</text>
<text x="148.1" y="36.8">D11</text>
<text x="163.3" y="36.8">D12</text>
<text x="178.6" y="36.8">D13</text>
<text x="193.8" y="36.8">D14</text>
<text x="206.3" y="39.1">100n</text>
<text x="217.4" y="39.1">10u</text>
<text x="222.6" y="37.4">IC20</text>
<text x="241.3" y="39.6">1K8</text>
<text x="241.3" y="37.3">R35</text>
<text x="222.4" y="46.3">GND</text>
<text x="35.4" y="51.1">X4-9</text>
<text x="67.3" y="53.4">2K7</text>
<text x="67.3" y="48.3">R36</text>
<text x="77.6" y="48.8">GND</text>
<text x="34" y="58.8">X4-10</text>
<text x="59.7" y="56">R37</text>
<text x="59.7" y="61">2K7</text>
<text x="67.3" y="63.6">R38</text>
<text x="34.2" y="66.4">X4-11</text>
<text x="59.7" y="71.2">R39</text>
<text x="67.3" y="68.7">2K7</text>
<text x="34" y="74">X4-12</text>
<text x="59.7" y="76.3">2K7</text>
<text x="34" y="81.6">X4-13</text>
<text x="67.3" y="83.9">2K7</text>
<text x="67.3" y="78.8">R40</text>
<text x="34" y="89.2">X4-14</text>
<text x="59.7" y="86.4">R41</text>
<text x="59.7" y="91.5">2K7</text>
<text x="67.3" y="94">R42</text>
<text x="34" y="96.8">X4-15</text>
<text x="59.7" y="101.7">R43</text>
<text x="67.3" y="99.1">2K7</text>
<text x="34" y="104.5">X4-16</text>
<text x="59.7" y="106.7">2K7</text>
<text x="74.2" y="113.7">R44</text>
<text x="89.4" y="113.7">R45</text>
<text x="104.7" y="113.7">R46</text>
<text x="119.9" y="113.7">R47</text>
<text x="135.1" y="113.7">R48</text>
<text x="150.4" y="113.7">R49</text>
<text x="165.6" y="113.7">R50</text>
<text x="180.8" y="113.7">R51</text>
<text x="189.1" y="112.1">33</text>
<text x="190.1" y="110.2">C</text>
<text x="191.9" y="112.1">0p</text>
<text x="191.9" y="110.2">76</text>
<text x="201.8" y="112.1">330p</text>
<text x="202.8" y="110.2">C77</text>
<text x="215.5" y="112.7">C78</text>
<text x="225.7" y="112.7">C</text>
<text x="227.5" y="112.7">79</text>
<text x="235.8" y="112.7">C</text>
<text x="237.6" y="112.7">80</text>
<text x="74.3" y="115.6">27K</text>
<text x="89.5" y="115.6">27K</text>
<text x="104.8" y="115.6">27K</text>
<text x="120" y="115.6">27K</text>
<text x="135.3" y="115.6">27K</text>
<text x="150.5" y="115.6">27K</text>
<text x="165.7" y="115.6">27K</text>
<text x="181" y="115.6">27K</text>
<text x="194.2" y="117.2">10</text>
<text x="195.2" y="115.3">C</text>
<text x="197" y="117.2">0n</text>
<text x="197" y="115.3">81</text>
<text x="206.9" y="119.7">10</text>
<text x="207.9" y="117.8">C</text>
<text x="209.7" y="119.7">0n</text>
<text x="209.7" y="117.8">82</text>
<text x="214.5" y="114.6">100n</text>
<text x="224.7" y="114.6">10</text>
<text x="227.4" y="114.6">0n</text>
<text x="234.8" y="114.6">10</text>
<text x="237.6" y="114.6">0n</text>
<text x="72.6" y="125">GND</text>
<text x="219.6" y="122.2">10</text>
<text x="220.6" y="120.3">C</text>
<text x="222.4" y="122.2">0n</text>
<text x="222.4" y="120.3">83</text>
<text x="229.7" y="122.2">10</text>
<text x="230.7" y="120.3">C</text>
<text x="232.5" y="122.2">0n</text>
<text x="232.5" y="120.3">84</text>
<text x="239.9" y="122.2">10</text>
<text x="240.9" y="120.3">C</text>
<text x="242.7" y="122.2">0n</text>
<text x="242.7" y="120.3">85</text>
<text x="86.4" y="131">1K</text>
<text x="86.4" y="128.7">R52</text>
<text x="101.6" y="131">1K</text>
<text x="101.6" y="128.7">R53</text>
<text x="116.8" y="131">1K</text>
<text x="116.8" y="128.7">R54</text>
<text x="132.1" y="131">1K</text>
<text x="132.1" y="128.7">R55</text>
<text x="147.3" y="131">1K</text>
<text x="147.3" y="128.7">R56</text>
<text x="162.6" y="131">1K</text>
<text x="162.6" y="128.7">R57</text>
<text x="177.8" y="131">1K</text>
<text x="177.8" y="128.7">R58</text>
<text x="193" y="131">1K</text>
<text x="193" y="128.7">R59</text>
<text x="240.2" y="130.1">GND</text>
<text x="79.5" y="136.6">Q2A</text>
<text x="94.7" y="136.6">Q2B</text>
<text x="109.9" y="136.6">Q3A</text>
<text x="125.2" y="136.6">Q3B</text>
<text x="140.4" y="136.6">Q4A</text>
<text x="155.7" y="136.6">Q4B</text>
<text x="170.9" y="136.6">Q5A</text>
<text x="186.1" y="136.6">Q5B</text>
<text x="200.7" y="136.6">Q1B</text>
<text x="212.8" y="135.9">Q1A</text>
<text x="77.6" y="150.4">GND</text>
</g>
<text font-size="2.5" fill="#f0f" x="34.3" y="132.1">16-pin input front panel connector</text>
<g font-size="2" fill="#f0f">
<text x="41.2" y="135.9">DIN1</text>
<text x="58.4" y="136.1">AIN1</text>
<text x="41.2" y="141">DIN3</text>
<text x="41.2" y="143.6">DIN4</text>
<text x="41.2" y="138.5">DIN2</text>
<text x="58.4" y="138.6">GND</text>
<text x="58.4" y="141.2">AIN2</text>
<text x="58.4" y="143.7">GND</text>
<text x="41.2" y="146.1">DIN5</text>
<text x="41.2" y="148.6">DIN6</text>
<text x="58.4" y="148.8">GND</text>
<text x="58.4" y="146.3">AIN3</text>
<text x="41.2" y="151.2">DIN7</text>
<text x="41.2" y="153.7">DIN8</text>
<text x="58.4" y="151.3">AIN4</text>
<text x="58.4" y="153.9">GND</text>
</g>
<g font-size="1.8" fill="#008080">
<text x="74.9" y="29.3">CLAMP</text>
<text x="248.9" y="49.6">DIN0</text>
<text x="248.9" y="57.2">DIN1</text>
<text x="248.9" y="64.8">DIN2</text>
<text x="248.9" y="72.5">DIN3</text>
<text x="248.9" y="80.1">DIN4</text>
<text x="248.9" y="87.7">DIN5</text>
<text x="248.9" y="95.3">DIN6</text>
<text x="248.9" y="102.9">DIN7</text>
<text x="258.4" y="107.4">DIN[0..7]</text>
<text x="241.4" y="143.6">SLOW_DIN#0</text>
<text x="241.4" y="138.5">SLOW_DIN#1</text>
<text x="94.6" y="146.1" transform="rotate(-90 94.6 146.1)">IN_CTRL0</text>
<text x="109.9" y="146.1" transform="rotate(-90 109.9 146.1)">IN_CTRL1</text>
<text x="125.1" y="146.1" transform="rotate(-90 125.1 146.1)">IN_CTRL2</text>
<text x="140.3" y="146.1" transform="rotate(-90 140.3 146.1)">IN_CTRL3</text>
<text x="155.6" y="146.1" transform="rotate(-90 155.6 146.1)">IN_CTRL4</text>
<text x="170.8" y="146.1" transform="rotate(-90 170.8 146.1)">IN_CTRL5</text>
<text x="186" y="146.1" transform="rotate(-90 186 146.1)">IN_CTRL6</text>
<text x="201.3" y="146.1" transform="rotate(-90 201.3 146.1)">IN_CTRL7</text>
<text x="241.3" y="150.5">IN_CTRL[0..7]</text>
</g>
<g font-size="1.8" fill="#808080">
<text x="87.1" y="39">BAT54SFILM</text>
<text x="102.4" y="39">BAT54SFILM</text>
<text x="117.6" y="39">BAT54SFILM</text>
<text x="132.8" y="39">BAT54SFILM</text>
<text x="148.1" y="39">BAT54SFILM</text>
<text x="163.3" y="39">BAT54SFILM</text>
<text x="178.6" y="39">BAT54SFILM</text>
<text x="193.8" y="39">BAT54SFILM</text>
<text x="221.6" y="39.2">TL431B</text>
<text x="82.6" y="149.2" transform="rotate(-90 82.6 149.2)">2N7002PS,115</text>
<text x="113" y="149.2" transform="rotate(-90 113 149.2)">2N7002PS,115</text>
<text x="143.5" y="149.2" transform="rotate(-90 143.5 149.2)">2N7002PS,115</text>
<text x="174" y="149.2" transform="rotate(-90 174 149.2)">2N7002PS,115</text>
<text x="204.5" y="149.2" transform="rotate(-90 204.5 149.2)">2N7002PS,115</text>
</g>
<g font-size="1.8" fill="#800000">
<text x="19.1" y="188.6">Licensed under the TAPR Open Hardware License (www.tapr.org/OHL)</text>
<text x="19.1" y="190.5">More info at http://www.envox.hr/eez</text>
<text x="19.1" y="192.4">Repository: https://github.com/eez-open</text>
</g>
</svg>
